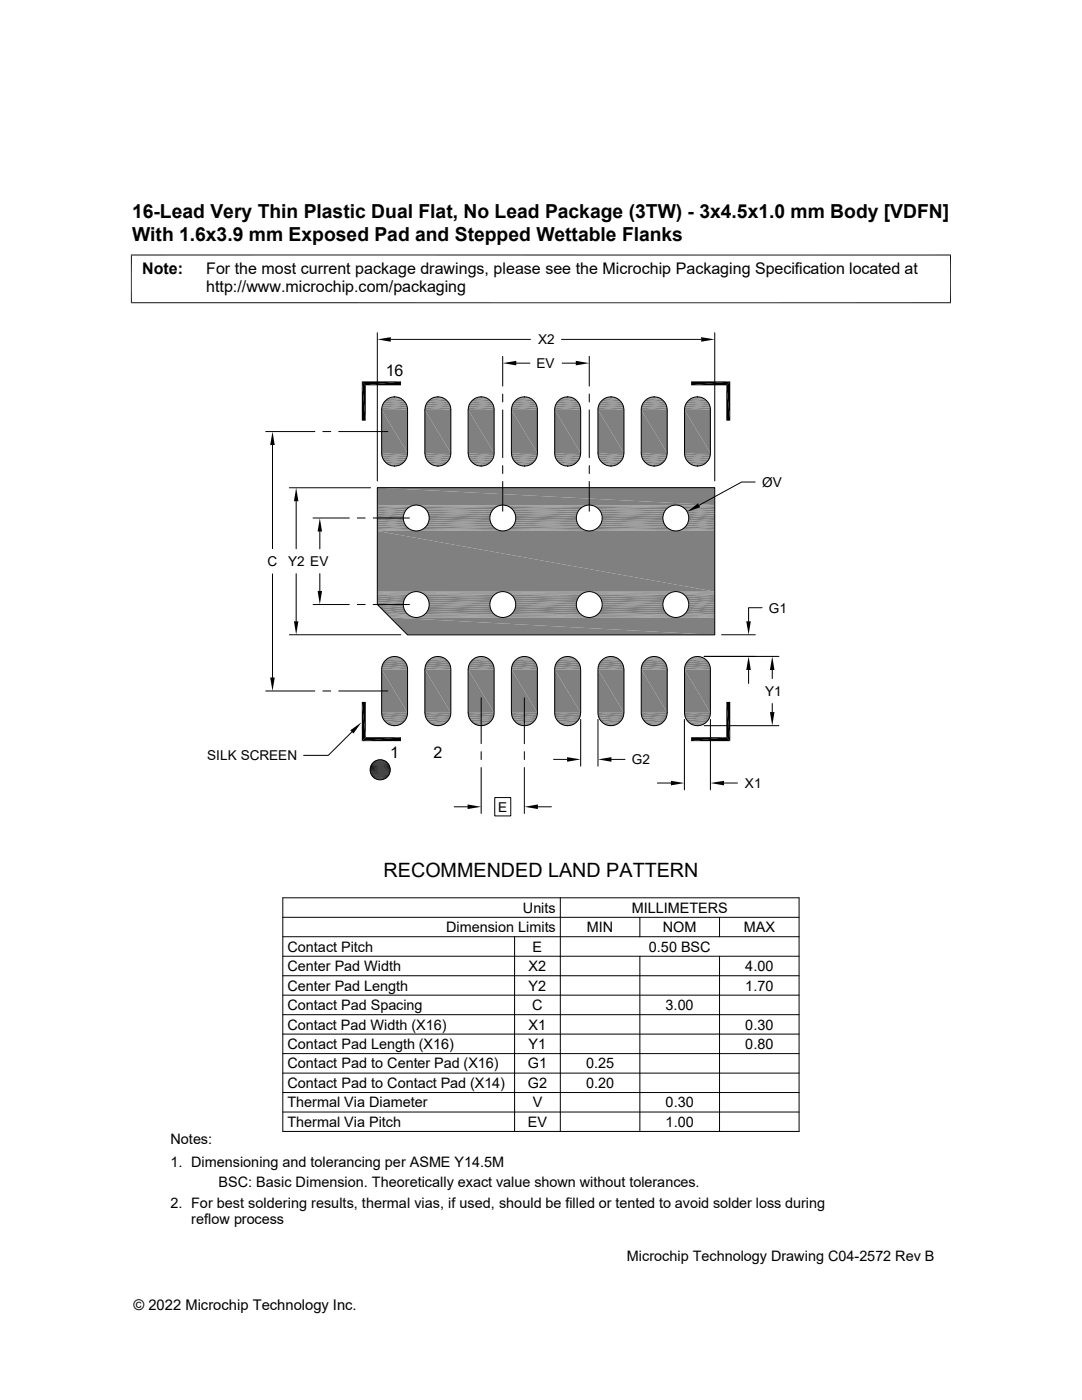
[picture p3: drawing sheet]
<svg xmlns="http://www.w3.org/2000/svg" width="216mm" height="279mm" viewBox="0 0 216 279" stroke-linecap="round" stroke-linejoin="round" font-family="sans-serif">
<g fill="#808080">
<path d="M78.3 79.2h.9z"/>
<path d="M86.9 79.2h.9z"/>
<path d="M95.5 79.2h1z"/>
<path d="M104.2 79.2h.9z"/>
<path d="M112.8 79.2h.9z"/>
<path d="M121.5 79.2h.9z"/>
<path d="M130.1 79.2h.9z"/>
<path d="M138.7 79.2h.9z"/>
<path d="M138.3 79.4l.4-.2 1.4 .2z"/>
<path d="M138.7 79.2l1.4 .2z"/>
<path d="M129.6 79.4l.5-.2 1.3 .2z"/>
<path d="M130.1 79.2l1.3 .2z"/>
<path d="M121 79.4l.5-.2 1.3 .2z"/>
<path d="M121.5 79.2l1.3 .2z"/>
<path d="M112.4 79.4l.4-.2 1.4 .2z"/>
<path d="M112.8 79.2l1.4 .2z"/>
<path d="M103.8 79.4l.4-.2 1.3 .2z"/>
<path d="M104.2 79.2l1.3 .2z"/>
<path d="M95.1 79.4l.4-.2 1.4 .2z"/>
<path d="M95.5 79.2l1.4 .2z"/>
<path d="M86.5 79.4l.4-.2 1.4 .2z"/>
<path d="M86.9 79.2l1.4 .2z"/>
<path d="M77.9 79.4l.4-.2 1.3 .2z"/>
<path d="M78.3 79.2l1.3 .2z"/>
</g>
<path d="M77.4 79.4h2.6M86.1 79.4h2.6M94.7 79.4h2.6M103.3 79.4h2.6M112 79.4h2.6M120.6 79.4h2.6M129.2 79.4h2.6M137.9 79.4h2.6" fill="none" stroke="#808080" stroke-width=".2"/>
<path d="M77.1 79.7h3.3M85.7 79.7h3.3M94.3 79.7h3.4M103 79.7h3.3M111.6 79.7h3.3M120.2 79.7h3.4M128.9 79.7h3.3M137.5 79.7h3.3" fill="none" stroke="#808080" stroke-width=".25"/>
<path d="M76.8 80h3.9M85.4 80h4M94 80h4M102.7 80h3.9M111.3 80h4M119.9 80h4M128.5 80h4M137.2 80h4" fill="none" stroke="#808080" stroke-width=".34"/>
<path d="M76.5 80.3h4.5M85.1 80.3h4.5M93.8 80.3h4.5M102.4 80.3h4.5M111 80.3h4.5M119.7 80.3h4.4M128.3 80.3h4.5M136.9 80.3h4.5" fill="none" stroke="#808080" stroke-width=".36"/>
<path d="M76.3 80.7h4.9M84.9 80.7h4.9M93.6 80.7h4.8M102.2 80.7h4.9M110.8 80.7h4.9M119.5 80.7h4.8M128.1 80.7h4.9M136.7 80.7h4.9" fill="none" stroke="#808080" stroke-width=".4"/>
<g fill="none" stroke="#808080" stroke-width=".44">
<path d="M76.2 81.6h5.1M76.2 81.1h5.1M84.8 81.6h5.2M84.8 81.1h5.1M93.4 81.6h5.2M93.5 81.1h5.1M102 81.6h5.2M102.1 81.1h5.1M110.7 81.6h5.2M110.7 81.1h5.1M119.3 81.6h5.2M119.4 81.1h5.1"/>
<path d="M128 81.6h5.1M128 81.1h5.1M136.6 81.6h5.2M136.6 81.1h5.1"/>
</g>
<g fill="#808080">
<path d="M136.6 81.8l5.2 8.6h-5.2z"/>
<path d="M136.6 81.8h5.2v8.6z"/>
<path d="M128 81.8l5.1 8.6h-5.1z"/>
<path d="M128 81.8h5.1v8.6z"/>
<path d="M119.3 81.8l5.2 8.6h-5.2z"/>
<path d="M119.3 81.8h5.2v8.6z"/>
<path d="M110.7 81.8l5.2 8.6h-5.2z"/>
<path d="M110.7 81.8h5.2v8.6z"/>
<path d="M102 81.8l5.2 8.6h-5.2z"/>
<path d="M102 81.8h5.2v8.6z"/>
<path d="M93.4 81.8l5.2 8.6h-5.2z"/>
<path d="M93.4 81.8h5.2v8.6z"/>
<path d="M84.8 81.8l5.2 8.6h-5.2z"/>
<path d="M84.8 81.8h5.2v8.6z"/>
<path d="M76.2 81.8l5.1 8.6h-5.1z"/>
<path d="M76.2 81.8h5.1v8.6z"/>
</g>
<g fill="none" stroke="#808080" stroke-width=".44">
<path d="M76.2 90.6h5.1M76.2 91.1h5.1M84.8 90.6h5.2M84.8 91.1h5.1M93.4 90.6h5.2M93.5 91.1h5.1M102 90.6h5.2M102.1 91.1h5.1M110.7 90.6h5.2M110.7 91.1h5.1M119.3 90.6h5.2M119.4 91.1h5.1"/>
<path d="M128 90.6h5.1M128 91.1h5.1M136.6 90.6h5.2M136.6 91.1h5.1"/>
</g>
<path d="M76.3 91.5h4.9M84.9 91.5h4.9M93.6 91.5h4.8M102.2 91.5h4.9M110.8 91.5h4.9M119.5 91.5h4.8M128.1 91.5h4.9M136.7 91.5h4.9" fill="none" stroke="#808080" stroke-width=".4"/>
<path d="M76.5 91.9h4.5M85.1 91.9h4.5M93.8 91.9h4.5M102.4 91.9h4.5M111 91.9h4.5M119.7 91.9h4.4M128.3 91.9h4.5M136.9 91.9h4.5" fill="none" stroke="#808080" stroke-width=".38"/>
<path d="M76.8 92.3h3.9M85.4 92.3h4M94 92.3h4M102.7 92.3h3.9M111.3 92.3h4M119.9 92.3h4M128.5 92.3h4M137.2 92.3h4" fill="none" stroke="#808080" stroke-width=".32"/>
<path d="M77.1 92.5h3.3M85.7 92.5h3.3M94.3 92.5h3.4M103 92.5h3.3M111.6 92.5h3.3M120.2 92.5h3.4M128.9 92.5h3.3M137.5 92.5h3.3" fill="none" stroke="#808080" stroke-width=".25"/>
<path d="M77.4 92.8h2.6M86.1 92.8h2.6M94.7 92.8h2.6M103.3 92.8h2.6M112 92.8h2.6M120.6 92.8h2.6M129.2 92.8h2.6M137.9 92.8h2.6" fill="none" stroke="#808080" stroke-width=".2"/>
<g fill="#808080">
<path d="M78.3 93h.9z"/>
<path d="M86.9 93h.9z"/>
<path d="M95.5 93h1z"/>
<path d="M104.2 93h.9z"/>
<path d="M112.8 93h.9z"/>
<path d="M121.5 93h.9z"/>
<path d="M130.1 93h.9z"/>
<path d="M138.7 93h.9z"/>
<path d="M138.3 92.9l1.3 .1z"/>
<path d="M138.3 92.9h1.8l-.5 .1z"/>
<path d="M129.6 92.9l1.4 .1z"/>
<path d="M129.6 92.9h1.8l-.4 .1z"/>
<path d="M121 92.9l1.4 .1z"/>
<path d="M121 92.9h1.8l-.4 .1z"/>
<path d="M112.4 92.9l1.3 .1z"/>
<path d="M112.4 92.9h1.8l-.5 .1z"/>
<path d="M103.8 92.9l1.3 .1z"/>
<path d="M103.8 92.9h1.7l-.4 .1z"/>
<path d="M95.1 92.9l1.4 .1z"/>
<path d="M95.1 92.9h1.8l-.4 .1z"/>
<path d="M86.5 92.9l1.3 .1z"/>
<path d="M86.5 92.9h1.8l-.5 .1z"/>
<path d="M77.9 92.9l1.3 .1z"/>
<path d="M77.9 92.9h1.7l-.4 .1z"/>
<path d="M78.3 131h.9z"/>
<path d="M86.9 131h.9z"/>
<path d="M95.5 131h1z"/>
<path d="M104.2 131h.9z"/>
<path d="M112.8 131h.9z"/>
<path d="M121.5 131h.9z"/>
<path d="M130.1 131h.9z"/>
<path d="M138.7 131h.9z"/>
<path d="M138.3 131.2l.4-.2 1.4 .2z"/>
<path d="M138.7 131l1.4 .2z"/>
<path d="M129.6 131.2l.5-.2 1.3 .2z"/>
<path d="M130.1 131l1.3 .2z"/>
<path d="M121 131.2l.5-.2 1.3 .2z"/>
<path d="M121.5 131l1.3 .2z"/>
<path d="M112.4 131.2l.4-.2 1.4 .2z"/>
<path d="M112.8 131l1.4 .2z"/>
<path d="M103.8 131.2l.4-.2 1.3 .2z"/>
<path d="M104.2 131l1.3 .2z"/>
<path d="M95.1 131.2l.4-.2 1.4 .2z"/>
<path d="M95.5 131l1.4 .2z"/>
<path d="M86.5 131.2l.4-.2 1.4 .2z"/>
<path d="M86.9 131l1.4 .2z"/>
<path d="M77.9 131.2l.4-.2 1.3 .2z"/>
<path d="M78.3 131l1.3 .2z"/>
</g>
<path d="M77.4 131.3h2.6M86.1 131.3h2.6M94.7 131.3h2.6M103.3 131.3h2.6M112 131.3h2.6M120.6 131.3h2.6M129.2 131.3h2.6M137.9 131.3h2.6" fill="none" stroke="#808080" stroke-width=".2"/>
<path d="M77.1 131.5h3.3M85.7 131.5h3.3M94.3 131.5h3.4M103 131.5h3.3M111.6 131.5h3.3M120.2 131.5h3.4M128.9 131.5h3.3M137.5 131.5h3.3" fill="none" stroke="#808080" stroke-width=".25"/>
<path d="M76.8 131.8h3.9M85.4 131.8h4M94 131.8h4M102.7 131.8h3.9M111.3 131.8h4M119.9 131.8h4M128.5 131.8h4M137.2 131.8h4" fill="none" stroke="#808080" stroke-width=".32"/>
<path d="M76.5 132.1h4.5M85.1 132.1h4.5M93.8 132.1h4.5M102.4 132.1h4.5M111 132.1h4.5M119.7 132.1h4.4M128.3 132.1h4.5M136.9 132.1h4.5" fill="none" stroke="#808080" stroke-width=".38"/>
<path d="M76.3 132.5h4.9M84.9 132.5h4.9M93.6 132.5h4.8M102.2 132.5h4.9M110.8 132.5h4.9M119.5 132.5h4.8M128.1 132.5h4.9M136.7 132.5h4.9" fill="none" stroke="#808080" stroke-width=".4"/>
<g fill="none" stroke="#808080" stroke-width=".44">
<path d="M76.2 133.4h5.1M76.2 132.9h5.1M84.8 133.4h5.2M84.8 132.9h5.1M93.4 133.4h5.2M93.5 132.9h5.1M102 133.4h5.2M102.1 132.9h5.1M110.7 133.4h5.2M110.7 132.9h5.1M119.3 133.4h5.2M119.4 132.9h5.1"/>
<path d="M128 133.4h5.1M128 132.9h5.1M136.6 133.4h5.2M136.6 132.9h5.1"/>
</g>
<g fill="#808080">
<path d="M136.6 133.6l5.2 8.6h-5.2z"/>
<path d="M136.6 133.6h5.2v8.6z"/>
<path d="M128 133.6l5.1 8.6h-5.1z"/>
<path d="M128 133.6h5.1v8.6z"/>
<path d="M119.3 133.6l5.2 8.6h-5.2z"/>
<path d="M119.3 133.6h5.2v8.6z"/>
<path d="M110.7 133.6l5.2 8.6h-5.2z"/>
<path d="M110.7 133.6h5.2v8.6z"/>
<path d="M102 133.6l5.2 8.6h-5.2z"/>
<path d="M102 133.6h5.2v8.6z"/>
<path d="M93.4 133.6l5.2 8.6h-5.2z"/>
<path d="M93.4 133.6h5.2v8.6z"/>
<path d="M84.8 133.6l5.2 8.6h-5.2z"/>
<path d="M84.8 133.6h5.2v8.6z"/>
<path d="M76.2 133.6l5.1 8.6h-5.1z"/>
<path d="M76.2 133.6h5.1v8.6z"/>
</g>
<g fill="none" stroke="#808080" stroke-width=".44">
<path d="M76.2 142.5h5.1M76.2 142.9h5.1M84.8 142.5h5.2M84.8 142.9h5.1M93.4 142.5h5.2M93.5 142.9h5.1M102 142.5h5.2M102.1 142.9h5.1M110.7 142.5h5.2M110.7 142.9h5.1M119.3 142.5h5.2M119.4 142.9h5.1"/>
<path d="M128 142.5h5.1M128 142.9h5.1M136.6 142.5h5.2M136.6 142.9h5.1"/>
</g>
<path d="M76.3 143.3h4.9M84.9 143.3h4.9M93.6 143.3h4.8M102.2 143.3h4.9M110.8 143.3h4.9M119.5 143.3h4.8M128.1 143.3h4.9M136.7 143.3h4.9" fill="none" stroke="#808080" stroke-width=".4"/>
<path d="M76.5 143.7h4.5M85.1 143.7h4.5M93.8 143.7h4.5M102.4 143.7h4.5M111 143.7h4.5M119.7 143.7h4.4M128.3 143.7h4.5M136.9 143.7h4.5" fill="none" stroke="#808080" stroke-width=".36"/>
<path d="M76.8 144.1h3.9M85.4 144.1h4M94 144.1h4M102.7 144.1h3.9M111.3 144.1h4M119.9 144.1h4M128.5 144.1h4M137.2 144.1h4" fill="none" stroke="#808080" stroke-width=".34"/>
<path d="M77.1 144.4h3.3M85.7 144.4h3.3M94.3 144.4h3.4M103 144.4h3.3M111.6 144.4h3.3M120.2 144.4h3.4M128.9 144.4h3.3M137.5 144.4h3.3" fill="none" stroke="#808080" stroke-width=".25"/>
<path d="M77.4 144.6h2.6M86.1 144.6h2.6M94.7 144.6h2.6M103.3 144.6h2.6M112 144.6h2.6M120.6 144.6h2.6M129.2 144.6h2.6M137.9 144.6h2.6" fill="none" stroke="#808080" stroke-width=".2"/>
<g fill="#808080">
<path d="M78.3 144.8h.9z"/>
<path d="M86.9 144.8h.9z"/>
<path d="M95.5 144.8h1z"/>
<path d="M104.2 144.8h.9z"/>
<path d="M112.8 144.8h.9z"/>
<path d="M121.5 144.8h.9z"/>
<path d="M130.1 144.8h.9z"/>
<path d="M138.7 144.8h.9z"/>
<path d="M138.3 144.7l1.3 .1z"/>
<path d="M138.3 144.7h1.8l-.5 .1z"/>
<path d="M129.6 144.7l1.4 .1z"/>
<path d="M129.6 144.7h1.8l-.4 .1z"/>
<path d="M121 144.7l1.4 .1z"/>
<path d="M121 144.7h1.8l-.4 .1z"/>
<path d="M112.4 144.7l1.3 .1z"/>
<path d="M112.4 144.7h1.8l-.5 .1z"/>
<path d="M103.8 144.7l1.3 .1z"/>
<path d="M103.8 144.7h1.7l-.4 .1z"/>
<path d="M95.1 144.7l1.4 .1z"/>
<path d="M95.1 144.7h1.8l-.4 .1z"/>
<path d="M86.5 144.7l1.3 .1z"/>
<path d="M86.5 144.7h1.8l-.5 .1z"/>
<path d="M77.9 144.7l1.3 .1z"/>
<path d="M77.9 144.7h1.7l-.4 .1z"/>
<path d="M75.3 97.3l67.3 3.5h-67.3z"/>
<path d="M75.3 97.3h67.3v3.5z"/>
</g>
<g fill="none" stroke="#808080" stroke-width=".2">
<path d="M75.3 100.8h67.3M75.3 100.9h7.3M75.3 101h6.9M75.3 105.7h6.9M75.3 105.9h7.3M75.3 105.9h67.3M83.5 100.9h16.4M83.5 105.9h16.4M83.9 105.7h15.5M83.9 101h15.5M100.8 105.9h16.3M100.8 100.9h16.3"/>
<path d="M101.2 101h15.5M101.2 105.7h15.5M118 100.9h16.4M118 105.9h16.4M118.5 105.7h15.5M118.5 101h15.5M135.3 100.9h7.3M135.3 105.9h7.3M135.7 101h6.9M135.7 105.7h6.9"/>
</g>
<path d="M75.3 101.3h6.5M75.3 105.5h6.5M84.3 105.5h14.7M84.3 101.3h14.7M101.6 105.5h14.7M101.6 101.3h14.7M118.9 101.3h14.7M118.9 105.5h14.7M136.1 105.5h6.5M136.1 101.3h6.5" fill="none" stroke="#808080" stroke-width=".25"/>
<path d="M75.3 101.5h6.1M75.3 105.2h6.1M84.7 101.5h14M84.7 105.2h14M102 101.5h13.9M102 105.2h13.9M119.3 105.2h13.9M119.3 101.5h13.9M136.5 105.2h6.1M136.5 101.5h6.1" fill="none" stroke="#808080" stroke-width=".32"/>
<path d="M75.3 101.9h5.8M75.3 104.9h5.8M85 101.9h13.3M85 104.9h13.3M102.3 104.9h13.3M102.3 101.9h13.3M119.6 101.9h13.3M119.6 104.9h13.3M136.8 101.9h5.8M136.8 104.9h5.8" fill="none" stroke="#808080" stroke-width=".38"/>
<path d="M75.3 102.3h5.5M75.3 104.5h5.5M85.3 104.5h12.8M85.3 102.3h12.8M102.6 104.5h12.7M102.6 102.3h12.7M119.8 102.3h12.8M119.8 104.5h12.8M137.1 102.3h5.5M137.1 104.5h5.5" fill="none" stroke="#808080" stroke-width=".4"/>
<g fill="none" stroke="#808080" stroke-width=".44">
<path d="M75.3 102.7h5.3M75.3 103.2h5.2M75.3 103.6h5.2M75.3 104h5.3M85.5 102.7h12.4M85.5 104h12.4M85.6 103.6h12.2M85.6 103.2h12.2M102.8 102.7h12.3M102.8 104h12.3M102.9 103.6h12.1M102.9 103.2h12.1"/>
<path d="M120 104h12.4M120 102.7h12.4M120.1 103.6h12.2M120.1 103.2h12.2M137.3 104h5.3M137.3 102.7h5.3M137.4 103.6h5.2M137.4 103.2h5.2"/>
</g>
<g fill="#808080">
<path d="M75.3 106l67.3 12.1h-67.3z"/>
<path d="M75.3 106h67.3v12.1z"/>
</g>
<g fill="none" stroke="#808080" stroke-width=".2">
<path d="M75.3 118.1h67.3M75.3 118.2h7.3M75.3 118.3h6.9M83.5 118.2h16.4M83.9 118.3h15.5M100.8 118.2h16.3M101.2 118.3h15.5M118 118.2h16.4M118.5 118.3h15.5M135.3 118.2h7.3M135.7 118.3h6.9M77.5 123h4.7"/>
<path d="M77.7 123.1h4.9M77.8 123.2h64.8M83.5 123.1h16.4M83.9 123h15.5M100.8 123.1h16.3M101.2 123h15.5M118 123.1h16.4M118.5 123h15.5M135.3 123.1h7.3M135.7 123h6.9"/>
</g>
<path d="M75.3 118.5h6.5M84.3 118.5h14.7M101.6 118.5h14.7M118.9 118.5h14.7M136.1 118.5h6.5M77.3 122.8h4.5M84.3 122.8h14.7M101.6 122.8h14.7M118.9 122.8h14.7M136.1 122.8h6.5" fill="none" stroke="#808080" stroke-width=".25"/>
<path d="M75.3 118.8h6.1M84.7 118.8h14M102 118.8h13.9M119.3 118.8h13.9M136.5 118.8h6.1M76.9 122.5h4.5M84.7 122.5h14M102 122.5h13.9M119.3 122.5h13.9M136.5 122.5h6.1" fill="none" stroke="#808080" stroke-width=".32"/>
<path d="M75.3 119.2h5.8M85 119.2h13.3M102.3 119.2h13.3M119.6 119.2h13.3M136.8 119.2h5.8M76.6 122.1h4.5M85 122.1h13.3M102.3 122.1h13.3M119.6 122.1h13.3M136.8 122.1h5.8" fill="none" stroke="#808080" stroke-width=".38"/>
<path d="M75.3 119.6h5.5M85.3 119.6h12.8M102.6 119.6h12.7M119.8 119.6h12.8M137.1 119.6h5.5M76.2 121.7h4.6M85.3 121.7h12.8M102.6 121.7h12.7M119.8 121.7h12.8M137.1 121.7h5.5" fill="none" stroke="#808080" stroke-width=".4"/>
<g fill="none" stroke="#808080" stroke-width=".44">
<path d="M75.3 120h5.3M85.5 120h12.4M102.8 120h12.3M120 120h12.4M137.3 120h5.3M75.3 120.4h5.2M75.3 120.9h5.2M75.7 121.3h4.9M85.5 121.3h12.4M85.6 120.9h12.2M85.6 120.4h12.2M102.8 121.3h12.3"/>
<path d="M102.9 120.9h12.1M102.9 120.4h12.1M120 121.3h12.4M120.1 120.9h12.2M120.1 120.4h12.2M137.3 121.3h5.3M137.4 120.9h5.2M137.4 120.4h5.2"/>
</g>
<g fill="#808080">
<path d="M77.9 123.2l64.7 3.5h-61.3z"/>
<path d="M77.9 123.2h64.7v3.5z"/>
</g>
<g fill="none" stroke="#000" stroke-width=".2">
<path d="M26.1 50.9h163.7M26.2 50.8v9.7M189.7 50.8v9.7M26.1 60.4h163.7M75.3 66.4v29.6M76.9 80a2.57 2.57 0 0 1 2.8-.6 2.57 2.57 0 0 1 1.6 2.4v8.6a2.58 2.58 0 0 1-2.6 2.6 2.58 2.58 0 0 1-2.5-2.6v-9l.1-.6zM78 67.7h27.9M78.7 79.2h.1M87.4 79.2a2.6 2.6 0 0 0-2.6 2.6M87.4 79.2h.1M87.4 79.2a2.6 2.6 0 0 1 2.6 2.6v8.6a2.58 2.58 0 0 1-2.6 2.6 2.58 2.58 0 0 1-2.6-2.6M96 79.2a2.6 2.6 0 0 0-2.6 2.6"/>
<path d="M96 79.2h.1M96 79.2a2.6 2.6 0 0 1 2.6 2.6v8.6a2.58 2.58 0 0 1-2.6 2.6 2.58 2.58 0 0 1-2.6-2.6M100.3 71.1v5.9M100.3 78.6v1.6M102.8 80a2.57 2.57 0 0 1 2.8-.6 2.57 2.57 0 0 1 1.6 2.4v8.6a2.58 2.58 0 0 1-2.6 2.6 2.58 2.58 0 0 1-2.5-2.6l-.1-8.6 .3-1zM103 72.5h2.7M104.6 79.2h.1M112 67.7h27.9M112.2 72.5h2.7M113.3 79.2a2.6 2.6 0 0 0-2.6 2.6v8.6a2.58 2.58 0 0 0 2.6 2.6 2.58 2.58 0 0 0 2.5-2.6M113.3 79.2h.1M113.3 79.2a2.6 2.6 0 0 1 2.5 2.6"/>
<path d="M117.6 71.1v5.9M117.6 78.6v1.6M121.9 79.2a2.6 2.6 0 0 0-2.6 2.6v8.6a2.58 2.58 0 0 0 2.6 2.6 2.58 2.58 0 0 0 2.6-2.6M121.9 79.2h.1M121.9 79.2a2.6 2.6 0 0 1 2.6 2.6M128.7 80a2.57 2.57 0 0 1 2.8-.6 2.57 2.57 0 0 1 1.6 2.4v8.6a2.59 2.59 0 0 1-2.6 2.6 2.59 2.59 0 0 1-2.5-2.6v-9l.1-.6zM130.5 79.2h.1M137.4 80a2.57 2.57 0 0 1 2.8-.6 2.57 2.57 0 0 1 1.6 2.4v8.6a2.58 2.58 0 0 1-2.6 2.6 2.58 2.58 0 0 1-2.6-2.6v-9l.2-.6zM139.2 79.2h.1M142.6 66.4v29.6M53 86.1h9.8M54.4 88.8v20.7"/>
<path d="M57.7 97.3h16.2M64.4 86.1h1.6M67.6 86.1h9.8M75.3 97.3h67.3v29.4h-61.3l-6-6.1zM78.7 93h.1M84.8 81.8v8.6M87.4 93h.1M93.4 81.8v8.6M96 93h.1M100.3 81.8v9.5M100.3 92.9v1.6M100.3 96.1v5.9"/>
<path d="M104.6 93h.1M113.3 93h.1M115.9 81.8v8.6M117.6 81.8v9.5M117.6 92.9v1.6M117.6 96.1v5.9M121.9 93h.1M124.5 81.8v8.6M130.5 93h.1M139.2 93h.1M150.7 96.2h-2.7l-8.5 4.6M54.4 114.5v20.7"/>
<path d="M59.1 100v9.5M59.1 114.5v9.5M62.5 103.4h7.2M63.8 106.1v3.4M63.8 114.5v3.4M71.3 103.4h1.6M74.5 103.4h7.2M53 137.9h9.8M57.7 126.7h22.3M62.5 120.7h7.2M64.4 137.9h1.6M67.6 137.9h9.8"/>
<path d="M71.3 120.7h1.6M74.5 120.7h7.2M78.7 131h.1M84.8 133.6v8.6M84.8 133.6a2.58 2.58 0 0 1 2.6-2.6 2.58 2.58 0 0 1 2.6 2.6v8.6a2.58 2.58 0 0 1-2.6 2.6 2.58 2.58 0 0 1-2.6-2.6M87.4 131h.1M93.4 133.6v8.6M93.4 133.6a2.58 2.58 0 0 1 2.6-2.6 2.58 2.58 0 0 1 2.6 2.6v8.6a2.58 2.58 0 0 1-2.6 2.6 2.58 2.58 0 0 1-2.6-2.6M96 131h.1M96 139.3v9.1M102.8 131.8a2.57 2.57 0 0 1 2.8-.6 2.57 2.57 0 0 1 1.6 2.4v8.6a2.59 2.59 0 0 1-2.6 2.6 2.59 2.59 0 0 1-2.6-2.6l.1-8.9 .2-.7zM104.6 139.3v9.1"/>
<path d="M104.6 131h.1M113.3 131h.1M115.8 133.6a2.58 2.58 0 0 0-2.5-2.6 2.58 2.58 0 0 0-2.6 2.6v8.6a2.58 2.58 0 0 0 2.6 2.6 2.58 2.58 0 0 0 2.5-2.6M115.9 133.6v8.6M121.9 131h.1M124.5 133.6a2.58 2.58 0 0 0-2.6-2.6 2.58 2.58 0 0 0-2.6 2.6v8.6a2.58 2.58 0 0 0 2.6 2.6 2.58 2.58 0 0 0 2.6-2.6M124.5 133.6v8.6M128.7 131.8a2.59 2.59 0 0 1 2.8-.6 2.59 2.59 0 0 1 1.6 2.4v8.6a2.58 2.58 0 0 1-2.6 2.6 2.58 2.58 0 0 1-2.5-2.6v-8.9l.1-.7zM130.5 131h.1M137.4 131.8a2.57 2.57 0 0 1 2.8-.6 2.57 2.57 0 0 1 1.6 2.4v8.6a2.58 2.58 0 0 1-2.6 2.6 2.58 2.58 0 0 1-2.6-2.6v-8.9l.2-.7zM139.2 131h.1M140.5 131h14.9"/>
<path d="M144 126.7h6.7M149.4 133.7v2.7M152.1 121.3h-2.7v2.7M154.1 133.7v1.7M70.2 146.1l-4.7 4.6h-4.9M73.8 153.3h4.1M73.8 153.5h4.1M73.8 153.7h4.1M73.8 153.9h4.1M73.9 154.1h4M73.9 153.2h4M73.9 153h3.9"/>
<path d="M73.9 154.3h3.9M74 154.5h3.7M74 152.8h3.7M74.1 154.6h3.6M74.1 152.6h3.6M74.2 152.5h3.4M74.2 154.8h3.4M74.3 152.3h3.1M74.3 155h3.1M74.4 155.1h2.9M74.4 152.2h2.9M74.5 155.2h2.7"/>
<path d="M74.5 152h2.7M74.7 151.9h2.3M74.7 155.3h2.3M74.8 151.8h2.1M74.8 155.4h2.1M78.7 144.8a2.6 2.6 0 0 0 2.6-2.6v-8.6a2.58 2.58 0 0 0-2.6-2.6 2.58 2.58 0 0 0-2.5 2.6v8.6a2.6 2.6 0 0 0 2.6 2.6M96 150v1.6M96 153.2v9.1M98.7 159.2h3.2v3.6h-3.2zM104.6 150v1.6M104.6 153.2v9.1M110.5 151.6h2.7"/>
<path d="M115.9 143.6v9.3M119.3 143.6v9.3M122 151.6h2.7M131.2 156.3h2.7M136.6 143.6v14M140.5 144.8h14.9M141.8 143.6v14M144.5 156.3h2.7M154.1 140.4v1.7M56.4 179.2h103v46.6h-103zM90.6 161h2.7M107.3 161h2.7"/>
<path d="M111.8 179.2v46.6M56.4 183.1h103M56.4 186.9h103M56.4 194.7h103M56.4 190.8h103M56.4 198.6h103M102.7 186.9v38.9M127.7 183.1v3.8M127.7 190.8v35M143.6 183.1v3.8M143.6 190.8v35M56.4 206.4h103"/>
<path d="M56.4 218h103M56.4 210.3h103M56.4 202.5h103M56.4 214.2h103M56.4 221.9h103"/>
<circle cx="83.1" cy="103.4" r="2.58"/>
<circle cx="100.3" cy="103.4" r="2.58"/>
<circle cx="117.6" cy="103.4" r="2.58"/>
<circle cx="134.9" cy="103.4" r="2.58"/>
<circle cx="83.1" cy="120.7" r="2.58"/>
<circle cx="100.3" cy="120.7" r="2.58"/>
<circle cx="117.6" cy="120.7" r="2.58"/>
<circle cx="134.9" cy="120.7" r="2.58"/>
<circle cx="75.9" cy="153.6" r="2.01"/>
</g>
<g fill="#000">
<path d="M72.2 76.1l.8 7.8h-.8zM72.2 76.1l.8 .8v7zM75.3 67.7l2.7-.4v.9zM73 76.9l7-.8v.8zM72.2 76.1h7.8l-7 .8zM100.3 72.5l2.7-.5v.9zM114.9 72l2.7 .5-2.7 .4zM137.9 76.1h7.8l-7.8 .8zM137.9 76.9l7.8-.8-.8 .8zM139.9 67.3l2.7 .4-2.7 .5zM144.9 76.9l.8 7h-.8zM144.9 76.9l.8-.8v7.8z"/>
<path d="M54.4 86.1l.4 2.7h-.9zM59.1 97.3l.4 2.7h-.8zM63.8 103.4l.5 2.7h-.9zM63.4 117.9h.9l-.5 2.8zM137.1 102.1l2.2-1.6 .4 .7zM53.9 135.2h.9l-.4 2.7zM58.7 124h.8l-.4 2.7zM149.4 131l.4 2.7h-.9zM148.9 124h.9l-.4 2.7zM154.1 131l.4 2.7h-.9zM69.9 145.8l2.2-1.6-1.6 2.2zM72.2 140.1l.8 7-.8 .8z"/>
<path d="M72.2 140.1h.8v7zM74.8 155.4l1.9 .1zM75 151.8l1.9 .1zM75 155.5l1.5 .1zM75 155.5h1.7zM75 151.8h1.7zM75.2 151.7l1.5 .1zM75.2 155.6h1.1zM75.2 155.6h1.3zM75.2 151.7h1.3zM75.4 151.7h1.1zM75.4 155.6h.7z"/>
<path d="M75.4 155.6h.9zM75.4 151.7h.9zM75.6 151.6l.7 .1zM75.6 155.6h.5zM75.6 151.6h.5zM72.2 147.9l7.8-.8v.8zM73 147.1h7l-7.8 .8zM113.2 151.1l2.7 .5-2.7 .4zM119.3 151.6l2.7-.5v.9zM133.9 155.8l2.7 .5-2.7 .4zM137.9 147.1h7l-7 .8zM137.9 147.9l7-.8 .8 .8z"/>
<path d="M141.8 156.3l2.7-.5v.9zM144.9 140.1l.8 7.8-.8-.8zM144.9 140.1h.8v7.8zM153.6 142.1h.9l-.4 2.7zM93.3 160.5l2.7 .5-2.7 .5zM104.6 161l2.7-.5v1z"/>
</g>
<g font-size="3.9">
<text x="26.4" y="43.5">16-Lead Very Thin Plastic Dual Flat, No Lead Package (3TW) - 3x4.5x1.0 mm Body [VDFN]</text>
<text x="26.4" y="48.1">With 1.6x3.9 mm Exposed Pad and Stepped Wettable Flanks</text>
<text x="76.5" y="175">RECOMMENDED LAND PATTERN</text>
</g>
<g font-size="3.2">
<text x="28.4" y="54.7">Note:</text>
<text x="41.1" y="58.3">http://www.microchip.com/packaging</text>
<text x="41.1" y="54.7">For the most current package drawings, please see the Microchip Packaging Specification located at</text>
<text x="77" y="75.1">16</text>
<text x="77.9" y="151.2">1</text>
<text x="86.5" y="151.2">2</text>
</g>
<g font-size="2.9">
<text x="104.3" y="182.2">Units</text>
<text x="126" y="182.2">MILLIMETERS</text>
<text x="57.3" y="189.9">Contact Pitch</text>
<text x="89" y="186">Dimension Limits</text>
<text x="106.3" y="189.9">E</text>
<text x="117.1" y="186">MIN</text>
<text x="129.5" y="189.9">0.50 BSC</text>
<text x="132.3" y="186">NOM</text>
<text x="148.4" y="186">MAX</text>
<text x="57.3" y="193.8">Center Pad Width</text>
<text x="57.3" y="197.7">Center Pad Length</text>
<text x="105.5" y="197.7">Y2</text>
<text x="105.5" y="193.8">X2</text>
<text x="148.7" y="197.7">1.70</text>
<text x="148.7" y="193.8">4.00</text>
<text x="57.3" y="201.6">Contact Pad Spacing</text>
<text x="106.2" y="201.6">C</text>
<text x="132.8" y="201.6">3.00</text>
<text x="57.3" y="209.4">Contact Pad Length (X16)</text>
<text x="57.3" y="205.5">Contact Pad Width (X16)</text>
<text x="105.5" y="209.4">Y1</text>
<text x="105.5" y="205.5">X1</text>
<text x="148.7" y="209.4">0.80</text>
<text x="148.7" y="205.5">0.30</text>
<text x="57.3" y="213.2">Contact Pad to Center Pad (X16)</text>
<text x="105.3" y="213.2">G1</text>
<text x="116.9" y="213.2">0.25</text>
<text x="57.3" y="217.1">Contact Pad to Contact Pad (X14)</text>
<text x="57.3" y="221">Thermal Via Diameter</text>
<text x="105.3" y="217.1">G2</text>
<text x="106.3" y="221">V</text>
<text x="116.9" y="217.1">0.20</text>
<text x="132.8" y="221">0.30</text>
<text x="57.3" y="224.9">Thermal Via Pitch</text>
<text x="105.3" y="224.9">EV</text>
<text x="132.8" y="224.9">1.00</text>
<text x="34" y="228.3">Notes:</text>
<text x="34" y="232.9">1. Dimensioning and tolerancing per ASME Y14.5M</text>
<text x="43.6" y="237">BSC: Basic Dimension. Theoretically exact value shown without tolerances.</text>
<text x="34" y="241">2. For best soldering results, thermal vias, if used, should be filled or tented to avoid solder loss during</text>
<text x="38.1" y="244.3">reflow process</text>
<text x="125.1" y="251.7">Microchip Technology Drawing C04-2572 Rev B</text>
<text x="26.6" y="261.3">© 2022 Microchip Technology Inc.</text>
</g>
<g font-size="2.7">
<text x="107.4" y="68.7">X2</text>
<text x="107" y="73.4">EV</text>
<text x="152.1" y="97.1">ØV</text>
<text x="53.4" y="113">C</text>
<text x="57.5" y="113">Y2 EV</text>
<text x="153.4" y="122.2">G1</text>
<text x="152.7" y="138.9">Y1</text>
<text x="41.3" y="151.7">SILK SCREEN</text>
<text x="126.1" y="152.5">G2</text>
<text x="99.4" y="162">E</text>
<text x="148.7" y="157.2">X1</text>
</g>
</svg>
